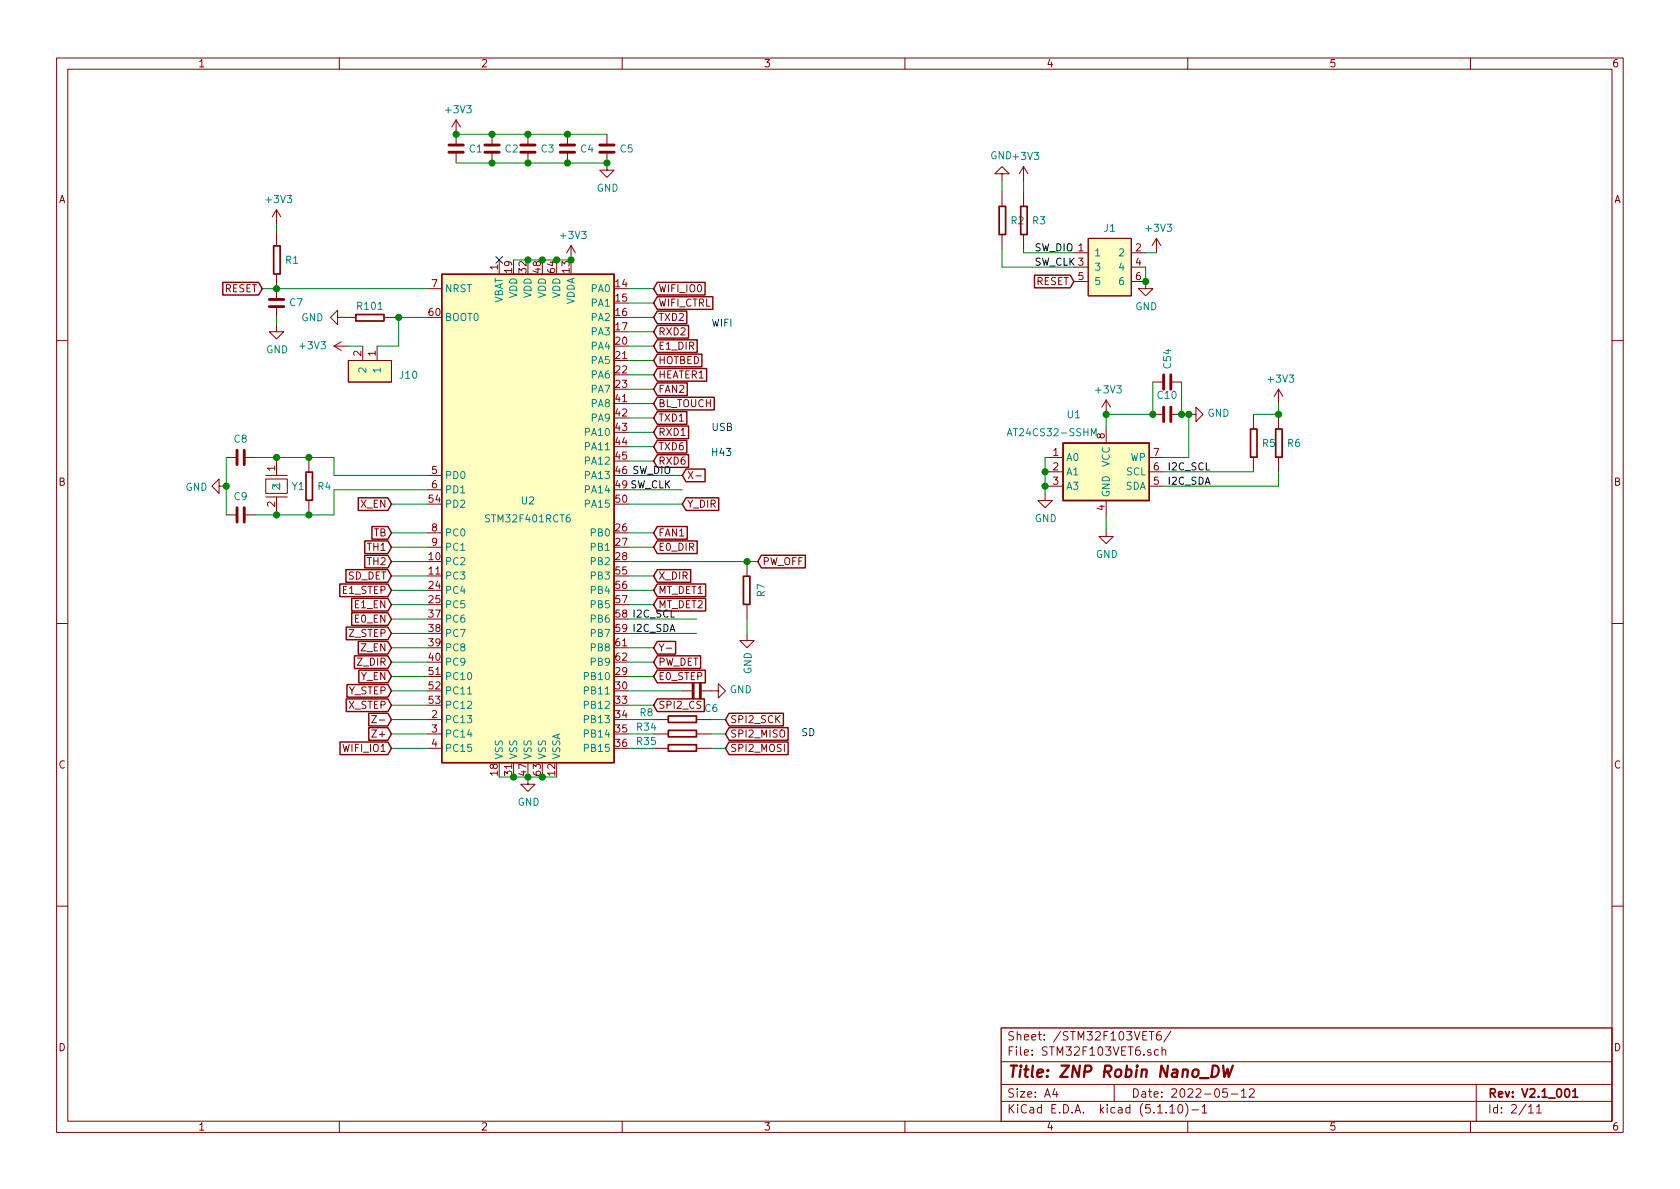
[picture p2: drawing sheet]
<svg xmlns="http://www.w3.org/2000/svg" width="297mm" height="210mm" viewBox="0 0 297 210" stroke-linecap="round" stroke-linejoin="round" font-family="sans-serif">
<g fill="none" stroke="#840000" stroke-width=".18">
<path d="M10 10.3h277v189.9h-277zM12 12.2h273v186.1h-273zM60 10.3v1.9M110 10.3v1.9M160 10.3v1.9M210 10.3v1.9M260 10.3v1.9M48.9 37.1v2.5M48.9 37.1l-.8 1.2M48.9 37.1l.8 1.2M80.6 21.2l-.7 1.3M80.6 21.2v4.4"/>
<path d="M80.6 26.9v1.9M80.6 21.2l.8 1.3M87 23.7v1.9M87 26.9v1.9M93.3 23.7v1.9M93.3 26.9v1.9M100.3 23.7v1.9M100.3 26.9v1.9M107.3 26.9v3.2h1.3l-1.3 1.3-1.3-1.3h1.3M107.3 23.7v1.9M177.2 30.7h1.2l-1.2-1.2-1.3 1.2h1.3v1.3M177.2 33.9v2.5"/>
<path d="M181 29.5v2.5M181 33.9v2.5M181 29.5l-.8 1.2M181 29.5l.7 1.2M48.9 57.4v1.3h1.3l-1.3 1.2-1.3-1.2h1.3M48.9 40.9v2.5M48.9 48.5v4.5M48.9 54.2v1.9M59.7 56.1v-1.2l-1.3 1.2 1.3 1.3v-1.3h1.3M60.3 56.1h2.6M67.9 56.1h2.6M75.6 51h2.5"/>
<path d="M88.3 46v2.5M101 43.4l-.8 1.3M101 43.4v2.6M101 43.4l.7 1.3M177.2 41.5v2.6M181 41.5v2.6M189.9 44.7h2.5M189.9 47.2h2.5M189.9 49.8h2.5M192.4 42.2h7.6v10.1h-7.6zM200 49.8h2.6v1.2h1.2l-1.2 1.3-1.3-1.3h1.3M200 44.7h2.6"/>
<path d="M200 47.2h2.6M204.5 42.2l-.8 1.2M204.5 42.2v2.5M204.5 42.2l.7 1.2M10 60.2h2M59.1 61.2l1.2 .8M59.1 61.2h2.5M60.3 60.4l-1.2 .8M61.6 63.7h7.6v3.9h-7.6zM64.1 61.2v2.5M66.7 61.2v2.5M195.6 70.7v2.6"/>
<path d="M195.6 75.8v2.6M195.6 70.7l-.8 1.3M195.6 70.7l.7 1.3M203.8 67.6h1.9M203.8 73.3h1.9M207 67.6h1.9M207 73.3h1.9M210.2 73.3h1.3v-1.3l1.2 1.3-1.2 1.2v-1.2M221.6 73.3v2.5M226.1 68.8l-.8 1.3M226.1 68.8v2.6M226.1 73.3v2.5"/>
<path d="M226.1 68.8l.7 1.3M285 60.2h2M38.7 86v-1.3l-1.2 1.3 1.2 1.2v-1.2h1.3M40 80.9h1.9M40 91.1h1.9M43.2 80.9h1.9M43.2 91.1h1.9M47 84.7h3.8v2.5h-3.8zM47 84.1h3.8M47 87.9h3.8M48.9 81.5v2.6M48.9 87.9v2.5"/>
<path d="M54.6 80.9v2.5M54.6 88.5v2.6M75.6 94.2h2.5M75.6 96.8h2.5M75.6 84.1h2.5M75.6 86.6h2.5M123 84.1h1M132.1 99.3v2.5M184.8 87.2v1.3h1.3l-1.3 1.3-1.3-1.3h1.3M185.4 80.9h2.6M185.4 83.4h2.6M185.4 86h2.6"/>
<path d="M195.6 93.6v1.3h1.2l-1.2 1.2-1.3-1.2h1.3M195.6 88.5v2.6M203.2 80.9h2.5M203.2 83.4h2.5M203.2 86h2.5M221.6 80.9v2.5M226.1 80.9v2.5M10 110.3h2M117.8 114.6h1M132.1 112v1.3h1.2l-1.2 1.2-1.3-1.2h1.3M132.1 106.9v2.6M285 110.3h2"/>
<path d="M65.7 126.5h.9l-.9 1.3h.9M65.7 129.1h.9l-.9 1.2h.9M67.1 127.3h.9M75.6 132.3h2.5M75.6 129.8h2.5M75.6 127.2h2.5M93.3 137.4v1.3h1.3l-1.3 1.2-1.2-1.2h1.2M115.6 132.3h2.5M115.6 129.8h2.5M115.6 127.2h2.5M120.6 122.2h2M123.2 132.3h2.5"/>
<path d="M123.2 129.8h2.5M123.2 127.2h2.5M123.8 122.2h3.2v-1.3l1.3 1.3-1.3 1.2v-1.2M10 160.2h2M178.4 177.1h.5M179.1 176.4h-.7v1.5M179.3 173.5a.72 .72 0 0 0-.9 .7 .72 .72 0 0 0 1 .6v-.5h-.3M179.7 177h.6v.9M179.9 173.4v.2M179.9 173.9v1M180.3 177.3l-.4 .1-.3 .2 .3 .3 .4-.1M180.4 173.9h.6"/>
<path d="M180.6 173.4v1.3l.4 .2M181.5 174.1l.1-.1a.37 .37 0 0 1 .5 .1v.8M181.5 173.4v1.5M181.7 177l-.4-.1-.3 .3 .1 .6h.6M182.3 177.4l.7-.1-.1-.3-.4-.1-.2 .2v.7h.6M182.9 173.9v.9l.4 .1 .2-.1M183.5 173.9v1M183.6 177.1l.8-.1v-.4l-.3-.2h-.5v1.5h.6l.2-.1 .1-.4-.1-.2-.3-.1M184.2 174l.4-.1 .3 .3-.1 .6h-.6M184.2 173.4v1.5M185.1 177.1l.2-.2 .5 .2v.7l-.2 .1-.5-.1zM186.5 177.1l.2-.2 .4 .2 .1 .5-.1 .2-.4 .1-.2-.1z"/>
<path d="M186.7 174.8v.1M186.7 174v.1M187.8 176.4v1.5M188.1 177.1l.6 .8M188.6 174.1v-.1a.37 .37 0 0 1 .6 .1v.8M188.6 173.4v1.5M188.7 176.4l-.9 .9M189.7 173.9h.6M189.9 173.4v1.3l.4 .2M190.5 177.8v.1M190.5 177v.1M190.6 173.9h.5"/>
<path d="M190.8 173.4v1.3l.3 .2M191.6 174l.4-.1 .3 .3v.6l-.3 .1-.4-.1M191.6 173.9v1.5M192.3 177.1l.1-.1a.37 .37 0 0 1 .6 .1v.8M192.3 176.4v1.5M193.5 174l-.4-.1-.2 .2 .1 .3 .5 .1v.3h-.6M193.5 176.9h.6M193.7 176.4v1.3l.4 .2M194.2 174.8v.1M194.2 174v.1M194.3 176.9h.6M194.6 176.4v1.3l.3 .2"/>
<path d="M195.4 177l.4-.1 .3 .3v.6l-.3 .1-.4-.1M195.4 176.9v1.5M196 173.3l-1.3 2M197.3 177l-.4-.1-.2 .2 .1 .3 .5 .1v.3h-.6M197.6 173.3l-1.3 2M198 177.8v.1M198 177v.1M198.7 173.9l-.1 1.4-.2 .1h-.4M198.7 174l-.4-.1-.3 .3v.6l.3 .1 .4-.1M199.4 173.4v.2M199.4 173.9v1M199.8 176.3l-1.3 2"/>
<path d="M199.9 173.9h.6M200.1 173.4v1.3l.4 .2M201 174.1v-.1a.37 .37 0 0 1 .6 .1v.8M201 173.4v1.5M201.3 176.3l-1.2 2M201.7 176.9l.3 1 .3-.7 .2 .7 .3-1M202.3 173.9l.1 .9 .4 .1 .2-.1M203 173.9v1M203.3 176.9l.3 1 .2-.7 .3 .7 .3-1M203.7 174l.4-.1 .3 .3-.1 .6h-.6M203.7 173.4v1.5M204.8 176.9l.3 1 .3-.7 .3 .7 .3-1"/>
<path d="M205.1 174.8v.1M206.4 174l-.4-.1-.3 .3 .1 .6h.6M206.6 177.8v.1M207 174.1l.3-.2 .4 .2v.5l-.1 .2-.3 .1-.3-.1zM207 176.9h.6M207.6 176.4l-.3 .1v.2v1.2M208.1 177h.6l.1 .9M208.4 174.1l.1-.1a.37 .37 0 0 1 .5 .1v.8M208.4 173.9v1M208.8 177.3l-.5 .1-.2 .2v.2l.2 .1 .5-.1M209 174.1l.2-.2 .4 .1 .1 .9M210.1 177l-.4-.1-.3 .3 .1 .6 .2 .1 .4-.1"/>
<path d="M210.7 177.4l.7-.1-.1-.3-.4-.1-.2 .2v.7h.6M211.5 173.3l-1.3 2M212 174.1l.2-.2 .3 .1 .1 .9M212 173.9v1M212 177l.5-.1 .3 .3-.1 .6-.2 .1-.5-.1M212 176.4v1.5M212.6 174.1a.36 .36 0 0 1 .3-.2 .36 .36 0 0 1 .4 .2v.8M213.4 177.1l.2-.2 .4 .2v.7l-.2 .1-.4-.1zM214 174h.5l.1 .9M214.6 174.3l-.5 .1a.29 .29 0 0 0-.2 .2 .29 .29 0 0 0 .2 .3l.5-.1M214.8 177.1l.2-.2 .4 .2v.7l-.2 .1-.4-.1zM215.3 173.4v1.5"/>
<path d="M215.5 174.4l.4 .5M215.9 173.9l-.6 .6M216.1 176.4v1.5M216.3 177.4l.4 .5M216.5 174.4l.7-.1-.1-.3-.4-.1-.2 .2v.7h.6M216.7 176.9l-.6 .6M217.3 177.8v.1M217.8 173.9v1M218.2 173.9l-.4 .3M218.7 177l-.5-.1-.2 .3v.6l.2 .1 .5-.1M218.7 174l.5-.1 .3 .3-.1 .6-.2 .1-.5-.1M218.7 173.4v1.5"/>
<path d="M219.3 177.1l.2-.2 .5 .2v.7l-.3 .1-.4-.1zM220.1 174h.6l.1 .9M220.7 177.1l.2-.2 .3 .1 .1 .9M220.7 176.9v1M220.8 174.3l-.6 .1-.2 .2 .1 .2 .1 .1 .6-.1M221.3 177.1a.34 .34 0 0 1 .3-.2 .34 .34 0 0 1 .3 .2v.8M221.9 174l-.3-.1-.2 .2 .1 .3 .4 .1v.3h-.5M222.6 174.4l.7-.1-.1-.3-.4-.1-.2 .2 .1 .7h.5M223.7 176.3l-1.2 2M224 174.4h1.1M224.2 177.9v-1.5l.5 1.1 .5-1.1v1.5M225.8 174.1l.2-.2 .4 .1v.9"/>
<path d="M225.8 173.9v1M226 177h.5l.1 .9M226.4 174.1a.36 .36 0 0 1 .4-.2 .36 .36 0 0 1 .3 .2v.8M226.6 177.3l-.5 .1a.29 .29 0 0 0-.2 .2 .29 .29 0 0 0 .2 .3l.5-.1M227.3 176.4v1.5M227.5 177.4l.4 .5M227.8 173.4v1.5M227.9 176.9l-.6 .6M227.9 174.4l.5 .5M228.4 173.9l-.6 .6M228.4 177.4l.8-.1-.1-.3-.4-.1-.3 .2 .1 .7h.6M229.5 174l-.3-.1-.2 .2v.3l.5 .1v.3h-.5"/>
<path d="M229.8 176.9v1M230.2 176.9l-.4 .3M230.7 177l.5-.1 .2 .3v.6l-.2 .1-.5-.1M230.7 176.4v1.5M232.1 177h.6v.9M232.7 177.3l-.5 .1-.2 .2 .1 .2 .1 .1 .5-.1M233.9 177l-.3-.1-.2 .2 .1 .3 .4 .1v.3h-.5M234.6 177.4l.7-.1-.1-.3-.4-.1-.2 .2v.7h.6M235.9 177.8v.1M236.7 177.1l.2-.2 .3 .1 .1 .9M236.7 176.9v1M237.3 177.1a.36 .36 0 0 1 .3-.2 .36 .36 0 0 1 .3 .2v.8"/>
<path d="M238.7 176.4v1.5M238.8 177.4l.4 .5M239.2 176.9l-.5 .6M240.4 177l-.4-.1-.2 .2 .1 .3 .5 .1v.3h-.6M242.1 176.3l-1.2 2M285 160.2h2M60 198.3v1.9M110 198.3v1.9M160 198.3v1.9M177 181.8h108v16.5h-108zM177 194.8h108M177 191.8h108"/>
<path d="M177 187.8h108M177 181.8h108M186.5 192.5l-.4 1h1M186.8 193v1M197 191.8v3M203.2 182.4h.8M203.6 182.4v1.5M204.8 185.7l-.4-.1-.3 .3 .1 .6 .2 .1 .4-.1M205.2 182.4a.59 .59 0 0 0-.7 .7v.7l.2 .1 .6-.1v-.5l-.1-.2-.5-.1-.2 .3M205.5 185.7a.37 .37 0 0 1 .6 .1v.8M205.5 185.1v1.5M206.8 195.8l.5-.5v1.5"/>
<path d="M206.8 196.8h.9M207 182.3l-1.2 2M208.5 195.4l.1-.1a.8 .8 0 0 1 .5 .8 .8 .8 0 0 1-.5 .7 1 1 0 0 1-.1-1.4zM209.6 195.1a1.71 1.71 0 0 1 0 2.3M210 198.3v1.9M210.7 196.3h1.2M212.5 195.8l.5-.5v1.5M212.5 196.8h.9M217 192.5h-.7l-.1 .7 .2-.1 .5 .1 .1 .2v.5l-.2 .1-.6-.1M217.7 193.5h1.1M219.5 193l.4-.5v1.5M219.5 194h.8"/>
<path d="M220.9 192.7l.2-.2h.4l.2 .2 .1 .3-1 1h1M260 198.3v1.9M261 191.8v6.5M270.3 195.8l.4-.5v1.5M270.3 196.8h.8M271.7 195.8l.4-.5v1.5M271.7 196.8h.8"/>
</g>
<g fill="none" stroke="#840000" stroke-width=".3">
<path d="M176.7 36.5h1.1v5h-1.1zM180.5 36.5h1.1v5h-1.1zM48.4 43.5h1.1v5h-1.1zM62.9 55.6h5v1.2h-5zM221.1 75.9h1.1v4.9h-1.1zM225.6 75.9h1.1v4.9h-1.1zM54.1 83.5h1.1v5h-1.1zM131.4 101.9h1.2v5h-1.2zM118.2 131.7h4.9v1.1h-4.9zM118.2 129.2h4.9v1.1h-4.9zM118.2 126.6h4.9v1.2h-4.9zM181.6 179.4v1.5"/>
<path d="M182.2 179.9l-.6 .6M184.1 179.9v1M184.5 179.9l-.4 .3M185 179.4v1.5M178.5 180.9v-1.5l.5 1.1 .6-1.1v1.5M180.3 180h.5l.1 .9M180.9 180.3l-.5 .1a.29 .29 0 0 0-.2 .2 .29 .29 0 0 0 .2 .3l.5-.1M181.8 180.4l.4 .5M182.8 180.4l.7-.1-.1-.3-.4-.1-.2 .2v.7h.6M185 180l.5-.1 .3 .3-.1 .6-.2 .1-.5-.1M186.4 180h.6v.9M187 180.3l-.5 .1-.2 .2 .1 .2 .1 .1 .5-.1"/>
<path d="M188.2 180l-.3-.1-.2 .2 .1 .3 .4 .1v.3h-.5M188.9 180.4l.7-.1-.1-.3-.4-.1-.2 .2 .1 .7h.5M276.8 192.7l.2-.2a.81 .81 0 0 1 .6 .6 .81 .81 0 0 1-.3 .8l-.1 .1a.79 .79 0 0 1-.4-1.3zM278.1 193l.4-.5v1.5M278.1 194h.8"/>
</g>
<path d="M214.5 188.4h.4a1.09 1.09 0 0 1 .5 1.3 1.09 1.09 0 0 1-1.2 .7zM216.3 188.4l.2 2 .5-1.4 .2 1.4 .8-2" fill="none" stroke="#840000" stroke-width=".41"/>
<g fill="#ffffc2" stroke="#ffffc2" stroke-width=".18">
<path d="M188 78.4h15.2v10.1h-15.2z"/>
<path d="M192.4 42.2h7.6v10.1h-7.6z"/>
<path d="M78.1 48.5h30.5v86.4h-30.5z"/>
<path d="M61.6 63.7h7.6v3.9h-7.6z"/>
</g>
<g fill="none" stroke="#840000" stroke-width=".25">
<path d="M39.4 49.9h6.3l.7 1.1-.7 1.2h-6.3zM78.1 48.5h30.5v86.4h-30.5zM116.2 57.6h5.5v2.2h-5.5l-.6-1.1zM116.2 55h5.2v2.2h-5.2l-.6-1.1zM116.2 52.5h9.8v2.2h-9.8l-.6-1.1zM116.2 49.9h8.5v2.3h-8.5l-.6-1.2zM182.9 48.7h6.3l.7 1.1-.7 1.1h-6.3zM116.2 77.9h5.2v2.2h-5.2l-.6-1.1zM116.2 65.2h8.7v2.2h-8.7l-.6-1.1zM116.2 75.3h5.5v2.3h-5.5l-.6-1.2zM116.2 72.8h5.2v2.2h-5.2l-.6-1.1zM116.2 67.7h5.3v2.2h-5.3l-.6-1.1z"/>
<path d="M116.2 60.1h7.1v2.2h-7.1l-.6-1.1zM116.2 70.3h10.1v2.2h-10.1l-.6-1.1zM116.2 62.6h7.9v2.3h-7.9l-.6-1.2zM188 78.4h15.2v10.1h-15.2zM63.3 88h5.3l.6 1.1-.6 1.2h-5.3zM64.5 95.7h4.1l.6 1.1-.6 1.1h-4.1zM64.5 98.2h4.1l.6 1.1-.6 1.1h-4.1zM65.8 93.1h2.8l.6 1.1-.6 1.1h-2.8zM116.2 80.4h5.5v2.2h-5.5l-.6-1.1zM116.2 93.1h5.3v2.2h-5.3l-.6-1.1zM116.2 95.7h7.1v2.2h-7.1l-.6-1.1zM121.3 83h3.4v2.2h-3.4l-.7-1.1z"/>
<path d="M121.3 88h5.8v2.3h-5.8l-.7-1.2zM134.6 98.2h7.8v2.2h-7.8l-.6-1.1zM60.1 103.3h8.5l.6 1.1-.6 1.1h-8.5zM61.2 100.7h7.4l.6 1.1-.6 1.2h-7.4zM61.2 110.9h7.4l.6 1.1-.6 1.1h-7.4zM62.2 108.4h6.4l.6 1.1-.6 1.1h-6.4zM62.2 105.8h6.4l.6 1.1-.6 1.1h-6.4zM62.7 116h5.9l.6 1.1-.6 1.1h-5.9zM63.3 113.4h5.3l.6 1.1-.6 1.2h-5.3zM63.4 118.5h5.2l.6 1.1-.6 1.1h-5.2zM116.2 113.4h3.3v2.3h-3.3l-.6-1.2zM116.2 100.7h5.9v2.3h-5.9l-.6-1.2z"/>
<path d="M116.2 118.5h8.5v2.2h-8.5l-.6-1.1zM116.2 103.3h8.6v2.2h-8.6l-.6-1.1zM116.2 105.8h8.6v2.2h-8.6l-.6-1.1zM116.2 116h7.7v2.2h-7.7l-.6-1.1zM60.1 131.2h8.5l.6 1.1-.6 1.1h-8.5zM61.2 123.6h7.4l.6 1.1-.6 1.1h-7.4zM61.3 121.1h7.3l.6 1.1-.6 1.1h-7.3zM65.2 126.1h3.4l.6 1.1-.6 1.2h-3.4zM65.2 128.7h3.4l.6 1.1-.6 1.1h-3.4zM116.2 123.6h8.3v2.2h-8.3l-.6-1.1zM128.9 126.1h9.6v2.3h-9.6l-.6-1.2zM128.9 128.7h10.4v2.2h-10.4l-.6-1.1z"/>
<path d="M128.9 131.2h10.4v2.2h-10.4l-.6-1.1z"/>
</g>
<path d="M178.1 77.1l.4-1.3 .4 1.3M178.2 76.7h.6M193 77.1v-1.3l.4 .9 .4-.9v1.3M82.7 122.7h.7" fill="none" stroke="#008484" stroke-width=".18"/>
<g fill="none" stroke="#840000" stroke-width=".51">
<path d="M79.4 26.9h2.5M79.4 25.6h2.5M85.7 26.9h2.6M85.7 25.6h2.6M92.1 26.9h2.5M92.1 25.6h2.5M99.1 26.9h2.5M99.1 25.6h2.5M106 26.9h2.6M106 25.6h2.6M47.6 53h2.6M47.6 54.2h2.6"/>
<path d="M41.9 79.6v2.6M43.2 79.6v2.6M205.7 66.3v2.5M205.7 72v2.5M207 66.3v2.5M207 72v2.5M41.9 89.8v2.5M43.2 89.8v2.5M122.6 120.9v2.5M123.8 120.9v2.5"/>
</g>
<g fill="none" stroke="#008400" stroke-width=".18">
<path d="M48.9 39.6v1.3M80.6 23.7h26.7M80.6 28.8h26.7M177.2 32v1.9M181 32v1.9M46.4 51h29.2M48.9 56.1v1.3M60.3 56.1h.7M75.6 56.1h-5.1v5.1h-3.8M90.8 46h10.2M111.1 56.1h4.5M111.1 53.6h4.5"/>
<path d="M111.1 58.7h4.5M111.1 51h4.5M177.2 44.1v3.1h12.7M181 44.1v.6h8.9M202.6 44.7h1.9M202.6 47.2v2.6M61.6 61.2h2.5M111.1 79h4.5M111.1 73.9h4.5M111.1 61.2h4.5M111.1 71.4h4.5M111.1 63.7h4.5"/>
<path d="M111.1 66.3h4.5M111.1 68.8h4.5M111.1 76.4h4.5M203.8 67.6v5.7h-8.2v2.5M208.9 67.6v5.7h1.3v7.6h-4.5M226.1 71.4v1.9h-4.5M40 80.9v10.2M45.1 80.9h14v3.2h16.5M48.9 80.9v.6M48.9 90.4v.7M69.2 94.2h6.4M69.2 99.3h6.4"/>
<path d="M69.2 96.8h6.4M69.2 89.1h6.4M75.6 86.6h-16.5v4.5h-14M111.1 94.2h4.5M111.1 99.3h22.9M111.1 86.6h9.5M111.1 84.1h9.5M111.1 81.5h4.5M111.1 96.8h4.5M111.1 89.1h9.5M184.8 83.4h.6M184.8 86h.6"/>
<path d="M185.4 80.9h-.6v6.3M195.6 91.1v2.5M205.7 83.4h15.9M226.1 83.4v2.6h-20.4M69.2 112h6.4M69.2 109.5h6.4M69.2 101.8h6.4M69.2 104.4h6.4M69.2 106.9h6.4M69.2 114.5h6.4M69.2 117.1h6.4M69.2 119.6h6.4"/>
<path d="M111.1 112h12.1M111.1 109.5h12.1M111.1 101.8h4.5M111.1 104.4h4.5M111.1 106.9h4.5M111.1 114.5h4.5M111.1 117.1h4.5M111.1 119.6h4.5M132.1 109.5v2.5M69.2 129.8h6.4M69.2 132.3h6.4M69.2 124.7h6.4"/>
<path d="M69.2 127.2h6.4M69.2 122.2h6.4M88.3 137.4h10.1M111.1 129.8h4.5M111.1 132.3h4.5M111.1 124.7h4.5M111.1 127.2h4.5M111.1 122.2h9.5M125.7 129.8h2.6M125.7 132.3h2.6M125.7 127.2h2.6"/>
</g>
<g fill="#008400" stroke="#008400" stroke-width=".25">
<circle cx="54.6" cy="80.9" r=".51"/>
<circle cx="48.9" cy="51" r=".51"/>
<circle cx="54.6" cy="91.1" r=".51"/>
<circle cx="40" cy="86" r=".51"/>
<circle cx="48.9" cy="80.9" r=".51"/>
<circle cx="48.9" cy="91.1" r=".51"/>
<circle cx="95.9" cy="46" r=".51"/>
<circle cx="208.9" cy="73.3" r=".51"/>
<circle cx="203.8" cy="73.3" r=".51"/>
<circle cx="132.1" cy="99.3" r=".51"/>
<circle cx="226.1" cy="73.3" r=".51"/>
<circle cx="80.6" cy="23.7" r=".51"/>
<circle cx="70.5" cy="56.1" r=".51"/>
<circle cx="107.3" cy="28.8" r=".51"/>
<circle cx="100.3" cy="28.8" r=".51"/>
<circle cx="93.3" cy="28.8" r=".51"/>
<circle cx="93.3" cy="46" r=".51"/>
<circle cx="87" cy="28.8" r=".51"/>
<circle cx="202.6" cy="49.8" r=".51"/>
<circle cx="100.3" cy="23.7" r=".51"/>
<circle cx="98.4" cy="46" r=".51"/>
<circle cx="93.3" cy="23.7" r=".51"/>
<circle cx="87" cy="23.7" r=".51"/>
<circle cx="101" cy="46" r=".51"/>
<circle cx="90.8" cy="137.4" r=".51"/>
<circle cx="93.3" cy="137.4" r=".51"/>
<circle cx="95.9" cy="137.4" r=".51"/>
<circle cx="195.6" cy="73.3" r=".51"/>
<circle cx="210.2" cy="73.3" r=".51"/>
<circle cx="184.8" cy="83.4" r=".51"/>
<circle cx="184.8" cy="86" r=".51"/>
</g>
<path d="M87.7 45.4l1.2 1.2M88.9 45.4l-1.2 1.2" fill="none" stroke="#000084" stroke-width=".18"/>
<path d="M177.7 171.3h68.2v10h-68.2z" fill="#fff" stroke="#fff" stroke-width=".35"/>
<text font-size="2.8" fill="#840000" x="178" y="190.5">Title: ZNP Robin Nano_DW</text>
<g font-size="2.1" fill="#840000">
<text x="178" y="184">Sheet: /STM32F103VET6/</text>
<text x="178" y="186.7">File: STM32F103VET6.sch</text>
<text x="178" y="196.9">KiCad E.D.A. kicad (5.1.10)-1</text>
<text x="178" y="194.1">Size: A4</text>
<text x="200" y="194.1">Date: 2022-05-12</text>
<text x="263" y="194.1">Rev: V2.1_001</text>
<text x="263" y="196.9">Id: 2/11</text>
</g>
<g font-size="1.8" fill="#840000">
<text x="35" y="11.9">1</text>
<text x="85" y="11.9">2</text>
<text x="135" y="11.9">3</text>
<text x="185" y="11.9">4</text>
<text x="235" y="11.9">5</text>
<text x="285" y="11.9">6</text>
<text x="10.4" y="35.9">A</text>
<text x="285.4" y="35.9">A</text>
<text x="88" y="47.7" transform="rotate(-90 88 47.7)">1</text>
<text x="200.8" y="44.4">2</text>
<text x="200.8" y="47">4</text>
<text x="39.7" y="51.7">RESET</text>
<text x="76.4" y="50.8">7</text>
<text x="90.6" y="48.2" transform="rotate(-90 90.6 48.2)">19</text>
<text x="93.1" y="48.2" transform="rotate(-90 93.1 48.2)">32</text>
<text x="95.6" y="48.2" transform="rotate(-90 95.6 48.2)">48</text>
<text x="98.2" y="48.2" transform="rotate(-90 98.2 48.2)">64</text>
<text x="100.7" y="48.2" transform="rotate(-90 100.7 48.2)">13</text>
<text x="108.9" y="50.8">14</text>
<text x="108.9" y="53.3">15</text>
<text x="116.4" y="51.7">WIFI_IO0</text>
<text x="183.2" y="50.4">RESET</text>
<text x="190.7" y="49.5">5</text>
<text x="200.8" y="49.5">6</text>
<text x="75.9" y="55.9">60</text>
<text x="108.9" y="55.9">16</text>
<text x="108.9" y="58.4">17</text>
<text x="116.4" y="59.3">RXD2</text>
<text x="116.4" y="56.8">TXD2</text>
<text x="116.4" y="54.2">WIFI_CTRL</text>
<text x="63.9" y="63" transform="rotate(-90 63.9 63)">2</text>
<text x="66.4" y="63" transform="rotate(-90 66.4 63)">1</text>
<text x="108.9" y="61">20</text>
<text x="108.9" y="63.5">21</text>
<text x="116.4" y="61.8">E1_DIR</text>
<text x="116.4" y="64.4">HOTBED</text>
<text x="108.9" y="66">22</text>
<text x="108.9" y="68.6">23</text>
<text x="108.9" y="71.1">41</text>
<text x="116.4" y="66.9">HEATER1</text>
<text x="116.4" y="69.5">FAN2</text>
<text x="108.9" y="76.2">43</text>
<text x="108.9" y="73.7">42</text>
<text x="116.4" y="77.1">RXD1</text>
<text x="116.4" y="74.5">TXD1</text>
<text x="116.4" y="72">BL_TOUCH</text>
<text x="195.3" y="77.6" transform="rotate(-90 195.3 77.6)">8</text>
<text x="48.6" y="83.3" transform="rotate(-90 48.6 83.3)">1</text>
<text x="76.4" y="83.8">5</text>
<text x="108.9" y="78.7">44</text>
<text x="108.9" y="81.3">45</text>
<text x="116.4" y="82.2">RXD6</text>
<text x="116.4" y="79.6">TXD6</text>
<text x="186.2" y="80.6">1</text>
<text x="186.2" y="83.2">2</text>
<text x="204" y="83.2">6</text>
<text x="204" y="80.6">7</text>
<text x="10.4" y="85.9">B</text>
<text x="48.6" y="89.6" transform="rotate(-90 48.6 89.6)">2</text>
<text x="63.8" y="89.8">X_EN</text>
<text x="75.9" y="88.9">54</text>
<text x="76.4" y="86.4">6</text>
<text x="108.9" y="88.9">50</text>
<text x="121.4" y="84.7">X-</text>
<text x="121.4" y="89.8">Y_DIR</text>
<text x="186.2" y="85.7">3</text>
<text x="204" y="85.7">5</text>
<text x="285.4" y="85.9">B</text>
<text x="66.1" y="94.9">TB</text>
<text x="76.4" y="94">8</text>
<text x="108.9" y="94">26</text>
<text x="116.4" y="94.9">FAN1</text>
<text x="195.3" y="90.3" transform="rotate(-90 195.3 90.3)">4</text>
<text x="65.1" y="97.4">TH1</text>
<text x="65.1" y="99.9">TH2</text>
<text x="75.9" y="99.1">10</text>
<text x="75.9" y="101.6">11</text>
<text x="76.4" y="96.5">9</text>
<text x="108.9" y="96.5">27</text>
<text x="108.9" y="99.1">28</text>
<text x="108.9" y="101.6">55</text>
<text x="116.4" y="97.4">E0_DIR</text>
<text x="134.8" y="99.9">PW_OFF</text>
<text x="60.7" y="105">E1_STEP</text>
<text x="61.4" y="102.5">SD_DET</text>
<text x="62.8" y="107.6">E1_EN</text>
<text x="75.9" y="104.1">24</text>
<text x="75.9" y="106.7">25</text>
<text x="108.9" y="104.1">56</text>
<text x="108.9" y="106.7">57</text>
<text x="116.4" y="102.5">X_DIR</text>
<text x="116.4" y="105">MT_DET1</text>
<text x="116.4" y="107.6">MT_DET2</text>
<text x="61.7" y="112.6">Z_STEP</text>
<text x="62.8" y="110.1">E0_EN</text>
<text x="75.9" y="109.2">37</text>
<text x="75.9" y="111.8">38</text>
<text x="63.3" y="117.7">Z_DIR</text>
<text x="63.9" y="115.2">Z_EN</text>
<text x="75.9" y="119.4">51</text>
<text x="75.9" y="114.3">39</text>
<text x="75.9" y="116.8">40</text>
<text x="108.9" y="119.4">29</text>
<text x="108.9" y="114.3">61</text>
<text x="108.9" y="116.8">62</text>
<text x="116.4" y="115.2">Y-</text>
<text x="116.4" y="117.7">PW_DET</text>
<text x="61.6" y="122.8">Y_STEP</text>
<text x="61.6" y="125.3">X_STEP</text>
<text x="63.8" y="120.3">Y_EN</text>
<text x="75.9" y="121.9">52</text>
<text x="75.9" y="124.5">53</text>
<text x="108.9" y="121.9">30</text>
<text x="108.9" y="124.5">33</text>
<text x="116.4" y="125.3">SPI2_CS</text>
<text x="116.4" y="120.3">E0_STEP</text>
<text x="66.3" y="130.4">Z+</text>
<text x="76.4" y="127">2</text>
<text x="76.4" y="129.5">3</text>
<text x="108.9" y="127">34</text>
<text x="108.9" y="129.5">35</text>
<text x="129.1" y="127.9">SPI2_SCK</text>
<text x="129.1" y="130.4">SPI2_MISO</text>
<text x="10.4" y="135.9">C</text>
<text x="60.9" y="133">WIFI_IO1</text>
<text x="76.4" y="132.1">4</text>
<text x="88" y="137.1" transform="rotate(-90 88 137.1)">18</text>
<text x="90.6" y="137.1" transform="rotate(-90 90.6 137.1)">31</text>
<text x="93.1" y="137.1" transform="rotate(-90 93.1 137.1)">47</text>
<text x="95.6" y="137.1" transform="rotate(-90 95.6 137.1)">63</text>
<text x="98.2" y="137.1" transform="rotate(-90 98.2 137.1)">12</text>
<text x="108.9" y="132.1">36</text>
<text x="129.1" y="133">SPI2_MOSI</text>
<text x="285.4" y="135.9">C</text>
<text x="10.4" y="185.9">D</text>
<text x="285.4" y="185.9">D</text>
<text x="35" y="199.9">1</text>
<text x="85" y="199.9">2</text>
<text x="135" y="199.9">3</text>
<text x="185" y="199.9">4</text>
<text x="235" y="199.9">5</text>
<text x="285" y="199.9">6</text>
</g>
<g font-size="1.8" fill="#008484">
<text x="78.9" y="20">+3V3</text>
<text x="83" y="27">C1</text>
<text x="89.4" y="27">C2</text>
<text x="95.7" y="27">C3</text>
<text x="102.7" y="27">C4</text>
<text x="109.7" y="27">C5</text>
<text x="175.1" y="28.2">GND+3V3</text>
<text x="47.2" y="35.9">+3V3</text>
<text x="105.5" y="33.9">GND</text>
<text x="178.8" y="39.7">R2</text>
<text x="182.6" y="39.7">R3</text>
<text x="195.2" y="41">J1</text>
<text x="202.8" y="41">+3V3</text>
<text x="50.5" y="46.7">R1</text>
<text x="99.3" y="42.3">+3V3</text>
<text x="193.4" y="45.3">1</text>
<text x="193.4" y="47.9">3</text>
<text x="198" y="45.3">2</text>
<text x="198" y="47.9">4</text>
<text x="78.6" y="51.7">NRST</text>
<text x="88.9" y="53.8" transform="rotate(-90 88.9 53.8)">VBAT</text>
<text x="91.4" y="52.8" transform="rotate(-90 91.4 52.8)">VDD</text>
<text x="94" y="52.8" transform="rotate(-90 94 52.8)">VDD</text>
<text x="96.5" y="52.8" transform="rotate(-90 96.5 52.8)">VDD</text>
<text x="99.1" y="52.8" transform="rotate(-90 99.1 52.8)">VDD</text>
<text x="104.6" y="51.7">PA0</text>
<text x="193.4" y="50.4">5</text>
<text x="198" y="50.4">6</text>
<text x="51.3" y="54.1">C7</text>
<text x="53.3" y="56.8">GND</text>
<text x="63.3" y="54.8">R101</text>
<text x="78.6" y="56.8">BOOT0</text>
<text x="101.6" y="54" transform="rotate(-90 101.6 54)">VDDA</text>
<text x="104.6" y="54.2">PA1</text>
<text x="104.6" y="56.8">PA2</text>
<text x="104.6" y="59.3">PA3</text>
<text x="200.7" y="54.9">GND</text>
<text x="47.1" y="62.5">GND</text>
<text x="53.2" y="61.8">+3V3</text>
<text x="64.8" y="65.8" transform="rotate(-90 64.8 65.8)">2</text>
<text x="67.3" y="65.8" transform="rotate(-90 67.3 65.8)">1</text>
<text x="104.6" y="61.8">PA4</text>
<text x="104.6" y="64.4">PA5</text>
<text x="207.1" y="65.1" transform="rotate(-90 207.1 65.1)">C54</text>
<text x="70.8" y="67">J10</text>
<text x="104.6" y="66.9">PA6</text>
<text x="104.6" y="69.5">PA7</text>
<text x="193.9" y="69.6">+3V3</text>
<text x="204.7" y="70.5">C10</text>
<text x="224.4" y="67.7">+3V3</text>
<text x="103.7" y="77.1">PA10</text>
<text x="104.6" y="72">PA8</text>
<text x="104.6" y="74.5">PA9</text>
<text x="178.8" y="77.1">AT24CS32-SSHM</text>
<text x="188.7" y="74">U1</text>
<text x="213.5" y="73.7">GND</text>
<text x="41.4" y="78.3">C8</text>
<text x="103.7" y="79.6">PA11</text>
<text x="103.7" y="82.2">PA12</text>
<text x="188.5" y="81.5">A0</text>
<text x="196.2" y="82.6" transform="rotate(-90 196.2 82.6)">VCC</text>
<text x="199.8" y="81.5">WP</text>
<text x="223.2" y="79">R5</text>
<text x="227.7" y="79">R6</text>
<text x="32.8" y="86.8">GND</text>
<text x="41.4" y="88.4">C9</text>
<text x="49.5" y="86.9" transform="rotate(-90 49.5 86.9)">21</text>
<text x="51.7" y="86.7">Y1</text>
<text x="56.2" y="86.7">R4</text>
<text x="78.6" y="84.7">PD0</text>
<text x="78.6" y="87.2">PD1</text>
<text x="78.6" y="89.8">PD2</text>
<text x="92.2" y="89.2">U2</text>
<text x="103.7" y="84.7">PA13</text>
<text x="103.7" y="87.2">PA14</text>
<text x="103.7" y="89.8">PA15</text>
<text x="188.5" y="84.1">A1</text>
<text x="188.5" y="86.6">A3</text>
<text x="196.2" y="88" transform="rotate(-90 196.2 88)">GND</text>
<text x="199" y="86.6">SDA</text>
<text x="199.2" y="84.1">SCL</text>
<text x="78.6" y="94.9">PC0</text>
<text x="86.2" y="92.4">STM32F401RCT6</text>
<text x="104.6" y="94.9">PB0</text>
<text x="183" y="92.3">GND</text>
<text x="78.6" y="97.4">PC1</text>
<text x="78.6" y="99.9">PC2</text>
<text x="104.6" y="97.4">PB1</text>
<text x="104.6" y="99.9">PB2</text>
<text x="193.8" y="98.7">GND</text>
<text x="78.6" y="102.5">PC3</text>
<text x="78.6" y="105">PC4</text>
<text x="78.6" y="107.6">PC5</text>
<text x="104.6" y="102.5">PB3</text>
<text x="104.6" y="105">PB4</text>
<text x="104.6" y="107.6">PB5</text>
<text x="135.2" y="105.5" transform="rotate(-90 135.2 105.5)">R7</text>
<text x="78.6" y="110.1">PC6</text>
<text x="78.6" y="112.6">PC7</text>
<text x="104.6" y="110.1">PB6</text>
<text x="104.6" y="112.6">PB7</text>
<text x="78.6" y="115.2">PC8</text>
<text x="78.6" y="117.7">PC9</text>
<text x="104.6" y="115.2">PB8</text>
<text x="104.6" y="117.7">PB9</text>
<text x="132.9" y="119.2" transform="rotate(-90 132.9 119.2)">GND</text>
<text x="78.6" y="120.3">PC10</text>
<text x="78.6" y="122.8">PC11</text>
<text x="78.6" y="125.3">PC12</text>
<text x="103.7" y="120.3">PB10</text>
<text x="103.7" y="122.8">PB11</text>
<text x="103.7" y="125.3">PB12</text>
<text x="124.7" y="125.9">C6</text>
<text x="129" y="122.6">GND</text>
<text x="78.6" y="127.9">PC13</text>
<text x="78.6" y="130.4">PC14</text>
<text x="103.7" y="127.9">PB13</text>
<text x="103.7" y="130.4">PB14</text>
<text x="112.7" y="131.7">R35</text>
<text x="112.7" y="129.2">R34</text>
<text x="113.2" y="126.7">R8</text>
<text x="78.6" y="133">PC15</text>
<text x="88.9" y="134.4" transform="rotate(-90 88.9 134.4)">VSS</text>
<text x="91.4" y="134.4" transform="rotate(-90 91.4 134.4)">VSS</text>
<text x="94" y="134.4" transform="rotate(-90 94 134.4)">VSS</text>
<text x="96.5" y="134.4" transform="rotate(-90 96.5 134.4)">VSS</text>
<text x="99.1" y="134.4" transform="rotate(-90 99.1 134.4)">VSSA</text>
<text x="103.7" y="133">PB15</text>
<text x="91.5" y="142.5">GND</text>
</g>
<g font-size="1.8">
<text x="182.9" y="47">SW_CLK 3</text>
<text x="182.9" y="44.4">SW_DIO 1</text>
<text x="108.9" y="83.8">46 SW_DIO</text>
<text x="206.4" y="83.2">I2C_SCL</text>
<text x="108.9" y="86.4">49 SW_CLK</text>
<text x="206.4" y="85.7">I2C_SDA</text>
<text x="108.9" y="109.2">58 I2C_SCL</text>
<text x="108.9" y="111.8">59 I2C_SDA</text>
</g>
<g font-size="1.8" fill="#0000c2">
<text x="125.7" y="57.8">WIFI</text>
<text x="125.7" y="76.2">USB</text>
<text x="126.3" y="80.6">H43</text>
<text x="141.6" y="130.2">SD</text>
</g>
</svg>
